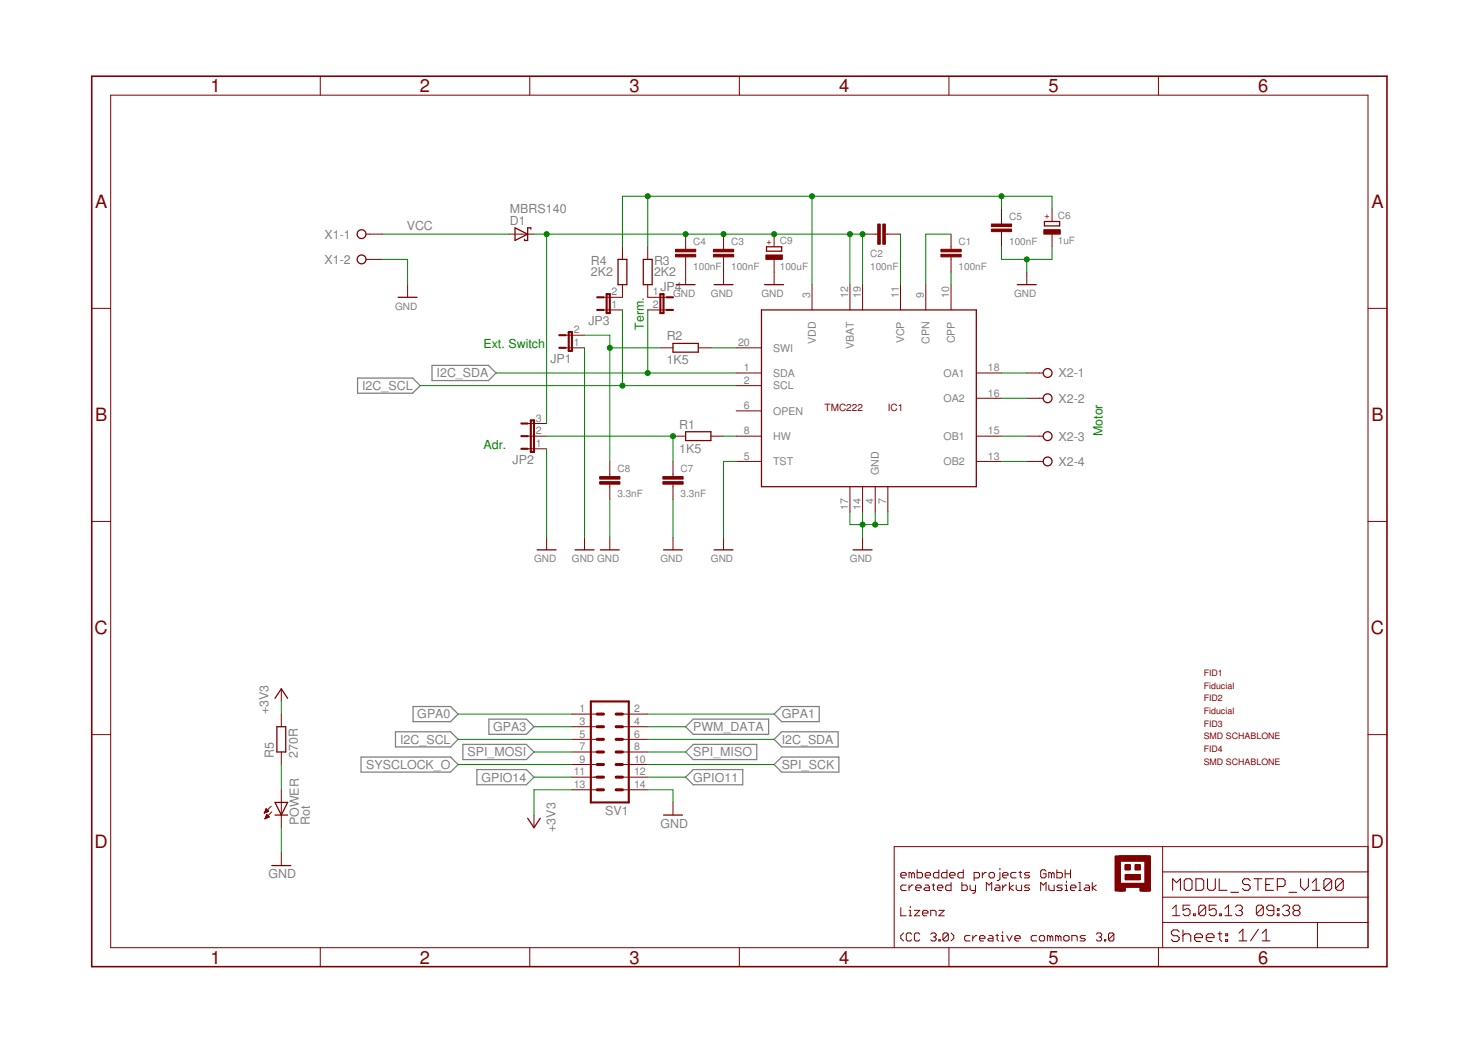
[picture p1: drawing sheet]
<svg xmlns="http://www.w3.org/2000/svg" width="297mm" height="210mm" viewBox="0 0 297 210" stroke-linecap="round" stroke-linejoin="round" font-family="sans-serif">
<g fill="none" stroke="#808080" stroke-width=".25">
<path d="M71.9 76h11l1.6 1.5-1.6 1.6h-11zM86.8 73.5h11.4l1.5 1.5-1.5 1.5h-11.4zM72.6 152.2h18l1.5 1.5-1.5 1.5h-18zM79.5 147.1h11.1l1.5 1.6-1.5 1.5h-11.1zM83 142h7.6l1.5 1.6-1.5 1.5h-7.6zM93 149.7h12.8l1.5 1.5-1.5 1.5h-12.8zM95.8 154.7h10l1.5 1.6-1.5 1.5h-10zM98.3 144.6h7.5l1.5 1.5-1.5 1.5h-7.5zM137.8 151.2l1.5-1.5h12.8v3h-12.8zM137.8 156.3l1.5-1.6h10v3.1h-10zM137.8 146.1l1.5-1.5h15.2v3h-15.2zM155.6 153.7l1.5-1.5h11.5v3h-11.5z"/>
<path d="M155.6 143.6l1.5-1.6h7.5v3.1h-7.5zM155.6 148.7l1.5-1.6h11.3v3.1h-11.3z"/>
</g>
<g fill="none" stroke="#800000" stroke-width=".2">
<path d="M22.2 19.1h252.7v171.4h-252.7zM64.4 15.3v3.8M106.5 15.3v3.8M148.6 15.3v3.8M190.7 15.3v3.8M232.8 15.3v3.8M73.6 47.1h3.3M73.6 52.2h3.3M81.9 57.2v2.6M102.2 47.1h5.1M125.1 49.6v2.6M125.1 57.2v2.6h-3.8"/>
<path d="M130.2 49.6v2.6M130.2 57.2v2.6h3.8M137.8 47.1v3M137.8 51.6v5.6M145.4 47.1v3M145.4 51.6v5.6M155.6 47.1v2.5M155.6 52.2v5M163.2 57.2v5.1M170.8 57.2v5.1M173.4 57.2v5.1M173.4 47.1h3"/>
<path d="M177.9 47.1h3.1M181 57.2v5.1M186.1 57.2v5.1M191.1 47.1v3M191.1 51.6v3.1M191.1 57.2v5.1M201.3 42v3M201.3 46.6v3M206.4 54.7v2.5M211.4 42v2.5M211.4 47.1v2.5M18.4 62h3.8"/>
<path d="M113.7 69.9h3.8M113.7 67.4h3.8M121.3 62.3h3.8M130.2 62.3h3.8M132.7 69.9h2.6M140.3 69.9h2.6M148 75h5M148 77.5h5M148 69.9h5M196.2 75h5.1M206.4 75h3.3M274.9 62h3.8"/>
<path d="M106 87.7h3.9M106 85.2h3.9M106 90.2h3.9M122.6 92.8v3M122.6 97.3v3.1M135.3 87.7h2.5M135.3 92.8v3M135.3 97.3v3.1M142.9 87.7h2.5M148 87.7h5M148 92.8h5M148 82.6h5"/>
<path d="M170.8 97.9v5M173.4 97.9v5M175.9 97.9v5M178.4 97.9v5M196.2 87.7h5.1M196.2 92.8h5.1M196.2 80.1h5.1M206.4 87.7h3.3M206.4 92.8h3.3M206.4 80.1h3.3M18.4 104.8h3.8M109.9 108v2.6"/>
<path d="M117.5 108v2.6M122.6 108v2.6M135.3 108v2.6M145.4 108v2.6M173.4 108v2.6M274.9 104.8h3.8M56.5 138.5v2.5M18.4 147.7h3.8M56.5 143.6v2.5M56.5 151.2v2.5M56.5 158.8v7.6M114.9 156.3h5.1"/>
<path d="M114.9 143.6h5.1M114.9 146.1h5.1M114.9 148.7h5.1M114.9 151.2h5.1M114.9 153.7h5.1M114.9 158.8h5.1M125.1 156.3h5.1M125.1 143.6h5.1M125.1 146.1h5.1M125.1 148.7h5.1M125.1 151.2h5.1M125.1 153.7h5.1"/>
<path d="M125.1 158.8h5.1M274.9 147.7h3.8M53.1 163.5h.1M53.2 163.4h.2M53.2 163.2h.5M53.3 164.6h.1M53.3 163.1h.7M53.3 163h.6M53.3 164.4h.4M53.4 162.9h.3M53.4 164.3h.6M53.4 162.8h.2"/>
<path d="M53.4 164.2h.7M53.5 162.6h.1M53.5 164.1h.4M53.5 162.6l.5 .5-.9 .4zM53.5 164h.3M53.6 163.8h.1M53.6 163.7l.5 .6-.9 .3zM54.5 162.1l-1.4 1.4M54.6 163.2l-1.4 1.4M56.5 171.5v2.5M107.3 163.9v2.5M135.3 161.3v2.6"/>
<path d="M181 176h1.1v-.3l-.2-.3h-.6l-.3 .3v.5l.3 .3h.6M182.1 177.9h-.8l-.3 .3v.6l.3 .2h.8M182.7 177.9v1.1M183.2 175.7l-.3-.3h-.2v1.1M183.2 175.7l.3-.3 .3 .3v.8M183.2 175.7v.8M183.5 177.9h-.3l-.5 .6M184 178.5h1.1v-.3l-.3-.3h-.5l-.3 .3v.6l.3 .2h.5M184.3 174.9v1.6h.8l.3-.3v-.5l-.3-.3h-.8M185.9 177.9h.6l.3 .3v.8h-.9l-.2-.2 .2-.3h.9M185.9 176h1.1v-.3l-.2-.3h-.6l-.3 .3v.5l.3 .3h.6M187.3 177.9h.6"/>
<path d="M187.6 177.7v1.1l.3 .2M188.4 178.5h1.1v-.3l-.3-.3h-.5l-.3 .3v.6l.3 .2h.5M188.7 174.9v1.6h-.8l-.3-.3v-.5l.3-.3h.8M190.3 174.9v1.6h-.8l-.3-.3v-.5l.3-.3h.8M190.9 176h1v-.3l-.2-.3h-.6l-.2 .3v.5l.2 .3h.6M191.1 177.4v1.6h-.8l-.2-.2v-.6l.2-.3h.8M193.3 177.4v1.6h.8l.3-.2v-.6l-.3-.3h-.8M193.6 174.9v1.6h-.8l-.3-.3v-.5l.3-.3h.8M195 177.9v.9l.2 .2h.8M195.8 176.5h.8l.2-.3v-.5l-.2-.3h-.8v1.6M196 177.9v1.4l-.2 .3h-.3M197.4 175.4v1.1"/>
<path d="M198.2 179v-1.6l.6 .5 .5-.5v1.6M198.2 175.4h-.2l-.6 .6M198.8 175.7l.3-.3h.5l.3 .3v.5l-.3 .3h-.5l-.3-.3zM200.1 177.9h.6l.3 .3v.8h-.9l-.2-.2 .2-.3h.9M201 174.6v.3M201 175.4v1.4l-.3 .2h-.3M201.5 176h1.1v-.3l-.3-.3h-.5l-.3 .3v.5l.3 .3h.5M201.5 177.9v1.1M202.3 177.9h-.2l-.6 .6M202.9 177.4v1.6M203.7 177.9l-.8 .6 .8 .5M204.2 175.4h-.8l-.3 .3v.5l.3 .3h.8"/>
<path d="M204.2 177.9v.9l.3 .2h.8v-1.1M204.8 175.4h.5M205 175.2v1l.3 .3M206.9 177.9h-.8l-.2 .3 .2 .3h.6l.2 .3-.2 .2h-.8M206.9 175.4h-.8l-.2 .3 .2 .3h.6l.2 .2-.2 .3h-.8M209.1 179v-1.6l.6 .5 .5-.5v1.6M210.2 175.2l-.2-.3h-.6l-.3 .3v1l.3 .3h.6l.2-.3v-.5h-.5M210.8 177.9v.9l.3 .2h.8v-1.1M211.3 175.7l-.2-.3h-.3v1.1M211.3 175.7l.3-.3 .3 .3v.8M211.3 175.7v.8M212.4 174.9v1.6h.8l.3-.3v-.5l-.3-.3h-.8"/>
<path d="M213.5 177.9h-.8l-.3 .3 .3 .3h.5l.3 .3-.3 .2h-.8M214.1 177.9h.2v1.1M214.1 179h.5M214.1 175.7h1M214.1 174.9v1.6M214.3 177.1v.3M215.1 178.5h1.1v-.3l-.2-.3h-.6l-.3 .3v.6l.3 .2h.6M215.1 174.9v1.6M216.8 179h.5M216.8 177.4h.2v1.6M218.1 177.9h.6l.2 .3v.8h-.8l-.2-.2 .2-.3h.8M219.5 177.4v1.6"/>
<path d="M220.3 177.9l-.8 .6 .8 .5M233.7 170.2v20.3M233.7 175.3h41.2M274.9 170.2h-95.2v20.3M64.4 190.5v3.9M106.5 190.5v3.9M148.6 190.5v3.9M181 182.5v1.6h1.1M181.6 187.6l-.6 .5v.6l.6 .5M182.7 184.1h.5M182.7 183h.2v1.1M182.9 182.2v.3"/>
<path d="M183.2 187.8l-.3-.2h-.5l-.3 .2v1.1l.3 .3h.5l.3-.3M183.8 183h1l-1 1.1h1M184.8 187.8l-.2-.2h-.6l-.2 .2v1.1l.2 .3h.6l.2-.3M185.4 183.6h1.1v-.3l-.3-.3h-.5l-.3 .3v.6l.3 .2h.5M187 184.1v-1.1h.9l.2 .3v.8M187 187.8l.3-.2h.6l.2 .2v.3l-.2 .3M187.6 188.4h.3M187.9 188.4l.2 .3v.2l-.2 .3h-.6l-.3-.3M188.7 183h1.1l-1.1 1.1h1.1M188.7 188.9h.3v.3h-.3zM190.6 187.8l-.3-.2h-.5l-.3 .2v1.1M190.6 187.8v1.1l-.3 .3h-.5l-.3-.3"/>
<path d="M190.6 187.8l-1.1 1.1M190.7 190.5v3.9M191.1 187.6l.6 .5v.6l-.6 .5M194.9 188.1h-.8l-.2 .3v.5l.2 .3h.8M195.5 188.1v1.1M196.3 188.1h-.3l-.5 .6M196.9 188.7h1.1v-.3l-.3-.3h-.6l-.2 .3v.5l.2 .3h.6M198.8 188.1h.5l.3 .3v.8h-.8l-.3-.3 .3-.2h.8M200.1 188.1h.6M200.4 187.8v1.1l.3 .3M201.2 188.1h.3v1.1M201.2 189.2h.6"/>
<path d="M201.5 187.3v.3M202.3 188.1l.6 1.1 .5-1.1M204 188.7h1v-.3l-.2-.3h-.6l-.2 .3v.5l.2 .3h.6M208.3 188.1h-.8l-.3 .3v.5l.3 .3h.8M208.9 188.4l.2-.3h.6l.3 .3v.5l-.3 .3h-.6l-.2-.3zM211.1 188.4l-.3-.3h-.3v1.1M211.1 188.4v.8M211.1 188.4l.2-.3 .3 .3v.8M212.7 188.4l-.3-.3h-.2v1.1M212.7 188.4v.8M212.7 188.4l.3-.3 .2 .3v.8M213.8 188.4l.3-.3h.5l.3 .3v.5l-.3 .3h-.5l-.3-.3z"/>
<path d="M215.4 189.2v-1.1h.8l.3 .3v.8M218.1 188.1h-.8l-.2 .3 .2 .3h.6l.2 .2-.2 .3h-.8M220.3 187.8l.3-.2h.5l.3 .2v.3l-.3 .3M220.9 188.4h.2M221.1 188.4l.3 .3v.2l-.3 .3h-.5l-.3-.3M222 188.9h.2v.3h-.2zM223.9 187.8l-.3-.2h-.5l-.3 .2v1.1M223.9 187.8v1.1l-.3 .3h-.5l-.3-.3M223.9 187.8l-1.1 1.1M232.8 190.5v3.9M233.7 185.5h41.2M233.7 180.4h41.2"/>
<path d="M235.6 182.7l.8-.7v2.1M235.6 184.1h1.5M239.2 182h-1.4v1l.7-.3h.3l.4 .3v.7l-.4 .4h-.7l-.3-.4M239.9 183.7h.3v.4h-.3zM242.3 182.4v1.3l-.3 .4h-.7l-.4-.4M242.3 182.4l-.3-.4h-.7l-.4 .4v1.3M242.3 182.4l-1.4 1.3M244.4 182h-1.4v1l.7-.3h.4l.3 .3v.7l-.3 .4h-.7l-.4-.4M245.1 183.7h.4v.4h-.4zM246.2 184.1h1.4M246.2 182.7l.7-.7v2.1M248.3 182.4l.3-.4h.7l.4 .4v.3l-.4 .3"/>
<path d="M249 183h.3M249.3 183l.4 .4v.3l-.4 .4h-.7l-.3-.4M253.9 182.4v1.3l-.3 .4h-.8l-.3-.4M253.9 182.4l-.3-.4h-.8l-.3 .4v1.3M253.9 182.4l-1.4 1.3M256 183h-1l-.4-.3v-.3l.4-.4h.7l.3 .4v1.3l-.3 .4h-.7l-.4-.4M256.7 182.7h.3v.3h-.3zM256.7 183.7h.3v.4h-.3zM257.7 182.4l.4-.4h.7l.4 .4v.3l-.4 .3M258.5 183h.3M258.8 183l.4 .4v.3l-.4 .4h-.7l-.4-.4M260.2 183h.7"/>
<path d="M260.2 183l-.3 .4v.3l.3 .4h.7l.4-.4v-.3l-.4-.4M260.2 183l-.3-.3v-.3l.3-.4h.7l.4 .4v.3l-.4 .3M264.8 185.5v5"/>
</g>
<g fill="none" stroke="#800000" stroke-width=".21">
<path d="M235.7 179v-2.3l.8 .8 .7-.8v2.3M238 177.1l.4-.4h.8l.4 .4v1.5l-.4 .4h-.8l-.4-.4zM240.3 176.7h1.2l.4 .4v1.5l-.4 .4h-1.2zM242.7 176.7v1.9l.4 .4h.8l.3-.4v-1.9M245 176.7v2.3h1.6M247.4 179.4h1.5M251.2 177.1l-.3-.4h-.8l-.4 .4v.4l.4 .3h.8l.3 .4v.4l-.3 .4h-.8l-.4-.4M252 176.7h1.6M252.8 176.7v2.3M254.4 177.8h.8M255.9 176.7h-1.5v2.3h1.5M256.7 178.2h1.2l.4-.4v-.7l-.4-.4h-1.2v2.3"/>
<path d="M259.1 179.4h1.5M261.4 176.7v1.5l.8 .8 .8-.8v-1.5M263.7 179h1.6M263.7 177.5l.8-.8v2.3M267.6 177.1l-.4-.4h-.7l-.4 .4v1.5M267.6 177.1v1.5l-.4 .4h-.7l-.4-.4M267.6 177.1l-1.5 1.5M270 177.1l-.4-.4h-.8l-.4 .4v1.5M270 177.1v1.5l-.4 .4h-.8l-.4-.4M270 177.1l-1.6 1.5M237 187.3l-.4-.3h-.8l-.4 .3v.4l.4 .4h.8l.4 .4v.4l-.4 .4h-.8l-.4-.4M237.7 187v2.3"/>
<path d="M237.7 188.1l.4-.4h.8l.4 .4v1.2M240.1 188.5h1.6v-.4l-.4-.4h-.8l-.4 .4v.8l.4 .4h.8M242.4 188.5h1.6v-.4l-.4-.4h-.8l-.4 .4v.8l.4 .4h.8M244.8 187.7h.8M245.2 187.3v1.6l.4 .4M246.3 187.7h.4v.4h-.4zM246.3 188.9h.4v.4h-.4zM249 187.6l.8-.8v2.4M249 189.2h1.6M252.9 186.8l-1.6 2.4M253.7 189.2h1.5M253.7 187.6l.8-.8v2.4"/>
</g>
<path d="M18.4 15.3h260.3v179.1h-260.3z" fill="none" stroke="#800000" stroke-width=".32"/>
<g fill="none" stroke="#800000" stroke-width=".25">
<path d="M80 59.8h3.8M103.5 45.8l2.5 1.3-2.5 1.2zM106.7 46.1v-.3h-.7v2.5h-.6v-.2M124.2 52.2h1.8v5h-1.8zM129.3 52.2h1.8v5h-1.8zM135.9 57.2h3.8M143.5 57.2h3.8M153.7 57.2h3.8M154.1 49.6h3v.9h-3zM204.4 57.2h3.9M209.9 44.5h3.1v.9h-3.1zM135.3 69h5v1.8h-5z"/>
<path d="M153 62.3h43.2v35.6h-43.2zM137.8 86.8h5.1v1.8h-5.1zM107.9 110.6h3.9M115.6 110.6h3.8M120.6 110.6h3.9M133.3 110.6h3.9M143.5 110.6h3.8M171.4 110.6h3.9M55.3 140.4l1.2-1.9 1.3 1.9M55.6 146.1h1.8v5.1h-1.8zM54.6 174h3.8M55.3 163.9h2.5"/>
<path d="M55.3 161.3h2.5l-1.3 2.6zM106 164.5l1.3 1.9 1.3-1.9M133.3 163.9h3.9"/>
<circle cx="72.7" cy="47.1" r=".89"/>
<circle cx="72.7" cy="52.2" r=".89"/>
<circle cx="210.5" cy="75" r=".89"/>
<circle cx="210.5" cy="80.1" r=".89"/>
<circle cx="210.5" cy="92.8" r=".89"/>
<circle cx="210.5" cy="87.7" r=".89"/>
</g>
<g fill="#800000" stroke="#800000" stroke-width=".2">
<path d="M189.1 51.1h4.1v.5h-4.1z"/>
<path d="M189.1 50.1h4.1v.5h-4.1z"/>
<path d="M177.4 45h.5v4.1h-.5z"/>
<path d="M176.4 45h.5v4.1h-.5z"/>
<path d="M143.4 51.1h4v.5h-4z"/>
<path d="M143.4 50.1h4v.5h-4z"/>
<path d="M135.8 51.1h4v.5h-4z"/>
<path d="M135.8 50.1h4v.5h-4z"/>
<path d="M199.2 46.1h4.1v.5h-4.1z"/>
<path d="M199.2 45h4.1v.6h-4.1z"/>
<path d="M209.8 46.2h3.3v.9h-3.3z"/>
<path d="M133.2 96.8h4.1v.5h-4.1z"/>
<path d="M133.2 95.8h4.1v.5h-4.1z"/>
<path d="M120.5 96.8h4.1v.5h-4.1z"/>
<path d="M120.5 95.8h4.1v.5h-4.1z"/>
<path d="M153.9 51.3h3.3v.9h-3.3z"/>
<path d="M224.9 172.1h5.5v.8h-5.5z"/>
<path d="M230.4 172.1h.7v7h-.7z"/>
<path d="M224.8 178.3h.8v.8h-.8z"/>
<path d="M229.6 178.3h.8v.8h-.8z"/>
<path d="M226.1 175.9h3.1v1h-3.1z"/>
<path d="M226.1 173.9h1v1h-1z"/>
<path d="M224.1 172.1h1v7h-1z"/>
<path d="M225.1 172.1h5v1h-5z"/>
<path d="M230.1 172.1h1v7h-1z"/>
<path d="M225.1 177.6h5v.8h-5z"/>
<path d="M225.1 178.1h1v1h-1z"/>
<path d="M229.1 178.1h1v1h-1z"/>
<path d="M228.1 173.9h1.1v1h-1.1z"/>
</g>
<g fill="none" stroke="#800000" stroke-width=".42">
<path d="M120 59.8h1.3M121.9 59.1h.7v3.8h-.7zM132.7 59.1h.6v3.8h-.6zM134 59.8h1.3M112.4 69.9h1.3M112.4 67.4h1.3M114.3 66.8h.6v3.7h-.6zM120 62.3h1.3M134 62.3h1.3M104.8 85.2h1.2M104.8 87.7h1.2M104.8 90.2h1.2"/>
<path d="M106.7 84.5h.6v6.4h-.6zM118.7 141h7.7v20.3h-7.7z"/>
</g>
<g fill="none" stroke="#800000" stroke-width=".61">
<path d="M120 153.7h1.3M120 151.2h1.3M120 148.7h1.3M120 146.1h1.3M120 143.6h1.3M120 156.3h1.3M120 158.8h1.3M123.8 153.7h1.3M123.8 151.2h1.3M123.8 148.7h1.3M123.8 146.1h1.3M123.8 143.6h1.3"/>
<path d="M123.8 156.3h1.3M123.8 158.8h1.3"/>
</g>
<g fill="none" stroke="#008000" stroke-width=".2">
<path d="M130.2 39.5v10.1M163.2 39.5v17.7M201.3 39.5v2.5M76.9 52.2h5v5M76.9 47.1h25.3M107.3 47.1h66.1v10.1M109.9 47.1v38.1M170.8 47.1v10.1M181 47.1v10.1M191.1 47.1h-5v10.1M191.1 54.7v2.5M201.3 49.6v2.6h10.1v-2.6"/>
<path d="M206.4 52.2v2.5M211.4 42v-2.5h-86.3v10.1M84.5 77.5h63.5M99.7 75h48.3M117.5 67.4h5.1v25.4M117.5 69.9v38.1M122.6 69.9h10.1M125.1 62.3v15.2M130.2 62.3v12.7M142.9 69.9h5.1M201.3 75h5.1M109.9 87.7h25.4v5.1"/>
<path d="M109.9 90.2v17.8M145.4 87.7h2.6M148 92.8h-2.6v15.2M201.3 92.8h5.1M201.3 87.7h5.1M201.3 80.1h5.1M122.6 100.4v7.6M135.3 100.4v7.6M170.8 102.9v2.6h7.6v-2.6M173.4 102.9v5.1M175.9 102.9v2.6M56.5 141v2.6"/>
<path d="M56.5 153.7v5.1M92.1 153.7h22.8M92.1 143.6h22.8M92.1 148.7h22.8M107.3 151.2h7.6M107.3 156.3h7.6M107.3 146.1h7.6M114.9 158.8h-7.6v5.1M130.2 158.8h5.1v2.5M130.2 153.7h25.4M130.2 151.2h7.6M130.2 156.3h7.6"/>
<path d="M130.2 146.1h7.6M130.2 143.6h25.4M130.2 148.7h25.4M56.5 166.4v5.1"/>
</g>
<g fill="#008000" stroke="#008000" stroke-width=".2">
<circle cx="175.9" cy="105.5" r=".51"/>
<circle cx="173.4" cy="105.5" r=".51"/>
<circle cx="206.4" cy="52.2" r=".51"/>
<circle cx="137.8" cy="47.1" r=".51"/>
<circle cx="173.4" cy="47.1" r=".51"/>
<circle cx="145.4" cy="47.1" r=".51"/>
<circle cx="170.8" cy="47.1" r=".51"/>
<circle cx="155.6" cy="47.1" r=".51"/>
<circle cx="109.9" cy="47.1" r=".51"/>
<circle cx="135.3" cy="87.7" r=".51"/>
<circle cx="122.6" cy="69.9" r=".51"/>
<circle cx="201.3" cy="39.5" r=".51"/>
<circle cx="163.2" cy="39.5" r=".51"/>
<circle cx="130.2" cy="39.5" r=".51"/>
<circle cx="130.2" cy="75" r=".51"/>
<circle cx="125.1" cy="77.5" r=".51"/>
</g>
<g font-size="3.7" fill="#800000">
<text x="42.3" y="18.5">1</text>
<text x="84.4" y="18.5">2</text>
<text x="126.5" y="18.5">3</text>
<text x="168.6" y="18.5">4</text>
<text x="210.7" y="18.5">5</text>
<text x="252.9" y="18.5">6</text>
<text x="19.1" y="41.9">A</text>
<text x="275.6" y="41.9">A</text>
<text x="19.1" y="84.7">B</text>
<text x="275.6" y="84.7">B</text>
<text x="19" y="127.6">C</text>
<text x="275.5" y="127.6">C</text>
<text x="19" y="170.4">D</text>
<text x="275.5" y="170.4">D</text>
<text x="42.3" y="193.7">1</text>
<text x="84.4" y="193.7">2</text>
<text x="126.5" y="193.7">3</text>
<text x="168.6" y="193.7">4</text>
<text x="210.7" y="193.7">5</text>
<text x="252.9" y="193.7">6</text>
</g>
<g font-size="2.5" fill="#808080">
<text x="65.2" y="48">X1-1</text>
<text x="81.7" y="46.3">VCC</text>
<text x="102.5" y="42.9">MBRS140</text>
<text x="102.5" y="45.2">D1</text>
<text x="65.2" y="53">X1-2</text>
<text x="118.7" y="53.2">R4</text>
<text x="131.4" y="53.2">R3</text>
<text x="118.7" y="55.4">2K2</text>
<text x="131.4" y="55.4">2K2</text>
<text x="132.7" y="58.5">JP4</text>
<text x="118.2" y="65.4">JP3</text>
<text x="134" y="68.4">R2</text>
<text x="87.7" y="75.9">I2C_SDA</text>
<text x="110.6" y="73">JP1</text>
<text x="134" y="73.2">1K5</text>
<text x="212.7" y="75.9">X2-1</text>
<text x="72.8" y="78.4">I2C_SCL</text>
<text x="212.7" y="81">X2-2</text>
<text x="136.5" y="86.2">R1</text>
<text x="212.7" y="88.6">X2-3</text>
<text x="103" y="93.3">JP2</text>
<text x="136.5" y="91">1K5</text>
<text x="212.7" y="93.7">X2-4</text>
<text x="54" y="143.6" transform="rotate(-90 54 143.6)">+3V3</text>
<text x="80.4" y="149.5">I2C_SCL</text>
<text x="83.9" y="144.5">GPA0</text>
<text x="99.1" y="147">GPA3</text>
<text x="139.3" y="147">PWM_DATA</text>
<text x="157.1" y="144.5">GPA1</text>
<text x="157.1" y="149.5">I2C_SDA</text>
<text x="55" y="152.5" transform="rotate(-90 55 152.5)">R5</text>
<text x="59.8" y="152.5" transform="rotate(-90 59.8 152.5)">270R</text>
<text x="73.6" y="154.6">SYSCLOCK_O</text>
<text x="94" y="152.1">SPI_MOSI</text>
<text x="139.3" y="152.1">SPI_MISO</text>
<text x="157.1" y="154.6">SPI_SCK</text>
<text x="96.7" y="157.2">GPIO14</text>
<text x="139.3" y="157.2">GPIO11</text>
<text x="60.1" y="165.9" transform="rotate(-90 60.1 165.9)">POWER</text>
<text x="62.2" y="165.9" transform="rotate(-90 62.2 165.9)">Rot</text>
<text x="111.6" y="167.3" transform="rotate(-90 111.6 167.3)">+3V3</text>
<text x="121.6" y="163.9">SV1</text>
<text x="132.7" y="166.4">GND</text>
<text x="54" y="176.6">GND</text>
</g>
<g font-size="2.5" fill="#008000">
<text x="97.2" y="69.9">Ext. Switch</text>
<text x="129.4" y="66.3" transform="rotate(-90 129.4 66.3)">Term.</text>
<text x="221.6" y="87.7" transform="rotate(-90 221.6 87.7)">Motor</text>
<text x="97.2" y="90.2">Adr.</text>
</g>
<g font-size="2.1" fill="#808080">
<text x="122.9" y="59.4">2</text>
<text x="131.2" y="59.4">1</text>
<text x="162.8" y="60" transform="rotate(-90 162.8 60)">3</text>
<text x="170.5" y="60" transform="rotate(-90 170.5 60)">12</text>
<text x="173" y="60" transform="rotate(-90 173 60)">19</text>
<text x="180.6" y="60" transform="rotate(-90 180.6 60)">11</text>
<text x="185.7" y="60" transform="rotate(-90 185.7 60)">9</text>
<text x="190.8" y="60" transform="rotate(-90 190.8 60)">10</text>
<text x="122.9" y="62">1</text>
<text x="131.2" y="62">2</text>
<text x="115.3" y="69.6">1</text>
<text x="115.3" y="67">2</text>
<text x="148.3" y="69.6">20</text>
<text x="155.4" y="70.7">SWI</text>
<text x="164" y="69.2" transform="rotate(-90 164 69.2)">VDD</text>
<text x="171.6" y="70.2" transform="rotate(-90 171.6 70.2)">VBAT</text>
<text x="181.7" y="69" transform="rotate(-90 181.7 69)">VCP</text>
<text x="186.8" y="69.2" transform="rotate(-90 186.8 69.2)">CPN</text>
<text x="191.9" y="69" transform="rotate(-90 191.9 69)">CPP</text>
<text x="149.5" y="74.6">1</text>
<text x="149.5" y="77.2">2</text>
<text x="155.4" y="75.8">SDA</text>
<text x="189.6" y="75.8">OA1</text>
<text x="198.5" y="74.6">18</text>
<text x="149.5" y="82.3">6</text>
<text x="155.4" y="78.3">SCL</text>
<text x="155.4" y="83.4">OPEN</text>
<text x="189.6" y="80.8">OA2</text>
<text x="198.5" y="79.7">16</text>
<text x="107.7" y="89.9">1</text>
<text x="107.7" y="87.3">2</text>
<text x="107.7" y="84.8">3</text>
<text x="149.5" y="87.3">8</text>
<text x="155.4" y="88.5">HW</text>
<text x="189.6" y="88.5">OB1</text>
<text x="198.5" y="87.3">15</text>
<text x="149.5" y="92.4">5</text>
<text x="155.4" y="93.5">TST</text>
<text x="176.7" y="95.5" transform="rotate(-90 176.7 95.5)">GND</text>
<text x="189.6" y="93.5">OB2</text>
<text x="198.5" y="92.4">13</text>
<text x="175.5" y="101.4" transform="rotate(-90 175.5 101.4)">4</text>
<text x="178.1" y="101.4" transform="rotate(-90 178.1 101.4)">7</text>
<text x="170.5" y="102.6" transform="rotate(-90 170.5 102.6)">17</text>
<text x="173" y="102.6" transform="rotate(-90 173 102.6)">14</text>
<text x="116.5" y="143.2">1</text>
<text x="127.4" y="143.2">2</text>
<text x="116.5" y="145.7">3</text>
<text x="116.5" y="148.3">5</text>
<text x="127.4" y="145.7">4</text>
<text x="127.4" y="148.3">6</text>
<text x="115.3" y="155.9">11</text>
<text x="116.5" y="150.8">7</text>
<text x="116.5" y="153.4">9</text>
<text x="127.4" y="155.9">12</text>
<text x="127.4" y="150.8">8</text>
<text x="127.4" y="153.4">10</text>
<text x="115.3" y="158.4">13</text>
<text x="127.4" y="158.4">14</text>
</g>
<g font-size="2" fill="#808080">
<text x="202.8" y="44.1">C5</text>
<text x="212.6" y="44">C6</text>
<text x="139.3" y="49.2">C4</text>
<text x="146.9" y="49.2">C3</text>
<text x="156.7" y="49.1">C9</text>
<text x="174.9" y="51.8">C2</text>
<text x="192.6" y="49.2">C1</text>
<text x="202.8" y="49.2">100nF</text>
<text x="212.6" y="49.1">1uF</text>
<text x="135.3" y="59.8">GND</text>
<text x="139.3" y="54.3">100nF</text>
<text x="142.9" y="59.8">GND</text>
<text x="146.9" y="54.3">100nF</text>
<text x="153" y="59.8">GND</text>
<text x="156.7" y="54.2">100uF</text>
<text x="174.9" y="54.3">100nF</text>
<text x="192.6" y="54.3">100nF</text>
<text x="203.8" y="59.8">GND</text>
<text x="79.4" y="62.3">GND</text>
<text x="124.1" y="94.9">C8</text>
<text x="136.8" y="94.9">C7</text>
<text x="124.1" y="100">3.3nF</text>
<text x="136.8" y="100">3.3nF</text>
<text x="107.3" y="113.1">GND</text>
<text x="114.9" y="113.1">GND GND</text>
<text x="132.7" y="113.1">GND</text>
<text x="142.9" y="113.1">GND</text>
<text x="170.8" y="113.1">GND</text>
</g>
<g font-size="2" fill="#800000">
<text x="165.7" y="82.6">TMC222</text>
<text x="178.4" y="82.6">IC1</text>
</g>
<g font-size="1.8" fill="#800000">
<text x="210.9" y="44.1" transform="rotate(-90 210.9 44.1)">+</text>
<text x="155" y="49.2" transform="rotate(-90 155 49.2)">+</text>
<text x="241.9" y="135.9">FID1</text>
<text x="241.9" y="138.5">Fiducial</text>
<text x="241.9" y="143.6">Fiducial</text>
<text x="241.9" y="141">FID2</text>
<text x="241.9" y="148.6">SMD SCHABLONE</text>
<text x="241.9" y="146.1">FID3</text>
<text x="241.9" y="153.7">SMD SCHABLONE</text>
<text x="241.9" y="151.2">FID4</text>
</g>
</svg>
